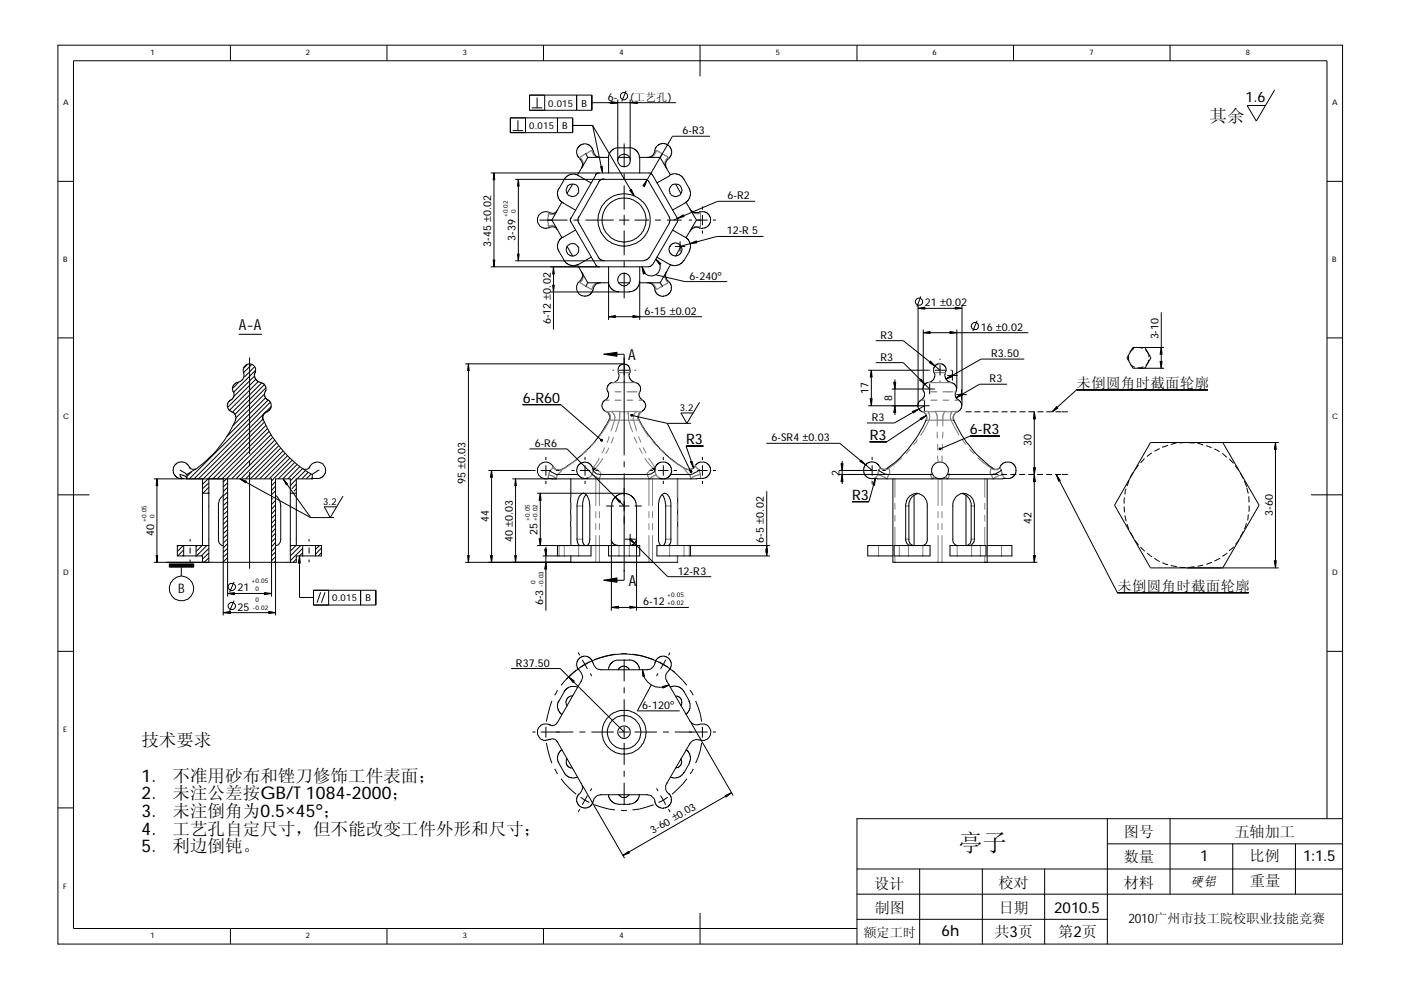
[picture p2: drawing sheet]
<svg xmlns="http://www.w3.org/2000/svg" width="297mm" height="210mm" viewBox="0 0 297 210" stroke-linecap="round" stroke-linejoin="round" font-family="sans-serif">
<g fill="none" stroke="#000" stroke-width=".21">
<path d="M12.3 9.6h272.3v190.6h-272.3zM48.9 9.6v3.3M82 9.6v3.3M115.2 9.6v3.3M132.8 19.2l-1 2.3M148.4 9.6v6.6M181.7 9.6v3.3M214.9 9.6v3.3M248.1 9.6v3.3M270.3 19.1l-3.9 6.6-2-3.3h3.9M12.3 38.5h3.3M104.1 36.7h33.8l.4 .2 5.4 9.5-.1 .7-5.3 9"/>
<path d="M104.7 36.7v19.9M108.2 25h13.2v3.1h-13.2zM108.7 27.7h2.2M109.2 38h27.8l.7 .6M109.8 25.5v2.2M109.9 38v17.3M111.4 25v3.1M112.3 20.2h13.2v3.2h-13.2zM112.8 22.9h2.2M113.9 20.7v2.2M115.5 20.2v3.2M118.2 25v3.1"/>
<path d="M121.4 39l-1.2 2M121.4 26.6h4.2M122.3 20.2v3.2M122.9 33.6l.1 .1a1.8 1.8 0 0 1 .3 2M124.2 32.5l.4 .9M124.6 33.4l-2.2 3.7M124.6 33.4h4.4M125.3 38.8l-2.8-1.7-.5-.2h-.9l-1.2 .7-1.5 2.4-.2 .7v.7l.4 1 .6 .5 2.8 1.6M125.5 21.8h17.8M125.6 26.6l2.2 10.1M125.6 26.6l8.9 14.9M126.3 37.1l-5.3 9.1-.1 .6 5.4 9.4 .8 .4"/>
<path d="M127.1 36.7h-.4l-.5 .3M127.3 33.4a1.83 1.83 0 0 1-1.7-1.8l-.5-.8-.5-.2-.9-.1-.7 .2-.5 .6-.2 .6v1l.6 .6M128.1 37.9h-.4l-.7 .5-4.5 8 .1 .8 4.3 7.4M129 36.7v-3.8l.5-.8 .4-.4 .7-.4h3.3l.8 .4 .5 .5 .4 1.3v3.2M131 21.1v13M131.1 33.4h2.3M132.3 30.4v5.1M132.3 36.8v1.2M132.3 39.3v5.2M133.6 21.1v13M135.6 33.4h4.4M137.2 33.4a1.83 1.83 0 0 0 1.7-2l1.1-.9 .9-.1 .7 .3a1.34 1.34 0 0 1 .7 1.2v1l-.7 .8a1.52 1.52 0 0 0-.2 2"/>
<path d="M137.7 38.7l4.2 7.3a.97 .97 0 0 1 0 1.1v.2l-4.2 7.3-.6 .5-.5 .1M140 33.4l2.2 3.7M140.5 32.5l-.5 .9M141.9 37.2l.8-.4h.7l1 .5 .5 .6 1.5 2.8v.7l-.4 1-.7 .6-2.7 1.5M142 37.3l-2.7 1.5M143.3 39l1.1 2M150.5 28.9h-7.9l-6 10.4M281.3 38.5h3.3M109.2 55.3h27.4M114.4 46.7h5.9M116.5 48.3a1.08 1.08 0 0 1 1.5 .2l.1 .2M116.6 45.1l-.6-.2h-.6l-.8 .3-.5 .5-.1 1.4a1.75 1.75 0 0 0 1.8 1.3l.8-.2"/>
<path d="M117.3 56.6v13.3M118.1 44.6a1.1 1.1 0 0 1-1.6 .5M119.1 42.9l-2.1 3.8 2.1 3.7M120.2 52.3l1.2 2M121.6 46.7h1.3M122 48.8l-2.8 1.5-.6 .5-.4 1v.8l.2 .7 1.4 2.3 .8 .5 .6 .2h.7l.8-.2 2.6-1.6M122.4 56.1l2.2 3.9M123.3 57.6a1.79 1.79 0 0 1-.7 2.3l-.3 .7v.7a1.62 1.62 0 0 0 1.8 1.5h.4l.6-.3 .5-.8a1.76 1.76 0 0 1 1.7-1.7M124.1 46.7h6M124.6 60l-.4 .7M124.6 60h4.4M126.9 54.5l.4 .5 .8 .3"/>
<path d="M129 59.7v.5l.4 .8 .8 .7 1 .2M129 56.6v11.2M131.1 60h2.3M131.2 46.7h2.2M132.3 45.6v2.2M132.3 48.9v5.2M132.3 55.4v1.3M132.3 57.9v5.4M134.5 46.7h3.1M135.6 59.7l-.4 1.3-.5 .5-1.3 .4h-16.7M135.6 56.6v11.2M135.6 60h4.4"/>
<path d="M138.3 56.1l-.1 .2-.6 .3h-33.5M138.9 46.7h1.2M139 55a1.91 1.91 0 0 1 0 3.3 1.91 1.91 0 0 1-2.9-1.7M139 58.3l6.2 1.4h9M140 60l.5 .7M141.4 57.6l-.2 .2a1.47 1.47 0 0 0 .2 1.5l.4 .4M141.4 46.7h3.1M141.7 59.7l.4 .3 .3 1-.3 1.1-.5 .4-1 .3h-.6l-.6-.4a1.87 1.87 0 0 1-.6-1.4 1.66 1.66 0 0 0-1.6-1M142 52.3l.2-.2a1.26 1.26 0 0 1 1.9-.3 1.41 1.41 0 0 1 .1 2 1.29 1.29 0 0 1-1.9 .1 1.32 1.32 0 0 1-.2-1.6M142.2 56.1l-2.2 3.9M142.6 48.8l2.8 1.5 .6 .5 .4 1v.8l-.3 .8-1.3 2.2-.8 .5-.6 .2-1.1-.1-3-1.7M143.1 52.3h2.2"/>
<path d="M144.2 51.2v2.2M144.4 52.3l-1.1 2M145.5 42.9l2.2 3.8M146 46.7h.7M146.3 44.3l.3 .4 .6 .4 2.2-.2 .8 .5 .4 .7v1.1l-.7 .9-1 .3-.6-.1a1.65 1.65 0 0 0-2 .7M147.7 46.7l-2.2 3.7M147.7 46.7h2.3M148.9 43.8v.7M148.9 45.6v2.2M148.9 48.9v.6M151.1 46.7h.7M160.1 42.7h-8l-9.3 4"/>
<path d="M161.9 50.1h-9.9l-7.8 2.2M12.3 71.6h3.3M50.6 70.9h4.9M51.6 79l.1 .9-.2 .5-.6 .6h-.5M51.6 79a1.37 1.37 0 0 1 .5-1.5 1.37 1.37 0 0 1 1.6-.1l.5 .7v.8l-.3 .4 .1 .8 .6 .8 .7 .2M52.5 77.2l-.9 .9M52.9 75.8v20.5M53.4 77.2l-1.8 1.8M54 77.7l-2.2 2.2M54 79.7l-4.5 4.4M54.2 78.5l-4.7 4.7M98.6 77.1h33.7"/>
<path d="M99.3 77.1v42.1M128 75.1h4.3v21.4M129 67.2h19.8M129.9 78.5h.2M131.1 79a1.72 1.72 0 0 1-.2 1.6 1.92 1.92 0 0 1-1.5 .6l-.1 .1a1.57 1.57 0 0 0-.4 1.8M131.1 78.9v-.9l.3-.5 .4-.3 1.1 .1 .6 .7 .1 .9-.3 .4 .1 .8 .6 .8 .7 .2M131.2 78.5h2.2M134.5 78.5h.3M184.1 78.5h13M184.7 78.5v7.5M185.7 72.2h5.8l7.8 6.3M185.7 76.9h5.8l5.6 5.6"/>
<path d="M194.6 64.7v21.3M194.6 65.4h9.4M195.2 62.8l-.8 2.2M195.7 69.9v12.6M195.7 70.5h22.3M198.1 79l.1 .9-.2 .5-.6 .6-.9 .2a1.24 1.24 0 0 0-.7 1.9M198.2 78.5h2.2M199.3 76v.3M199.3 77.4v2.2M200.6 78.5l-.3 .8 .1 .8 .6 .8 .7 .2M200.7 78.5l-.3-.8-.3-.4-.4-.2h-.9l-.7 .6-.1 .3v1M200.8 79.6h2.2"/>
<path d="M201.5 78.5h.3M201.9 78.5v2.2M202.9 69.9v12.6M204 64.7v21.3M207.2 68l-1 2.2M217.2 76.1h-9.2l-7.4 4.3M239.3 75.3l.1 1.3M239.6 77.1l.3 .4 .7 .3M240.5 73.8l-1 .9M241.3 73.7l1 .1M242.4 77.7l-.5 .3h-.7M242.7 73.7l1.3 2.2-1.3 2.2"/>
<path d="M242.8 74.1l.8 1.1v.5M243.5 76.3v.3l-.3 .7-.3 .1M246.2 66.2v11.9M246.8 73.7h-6.6l-1.3 2.2 1.3 2.2h6.6M281.3 71.6h3.3M38.2 99.7l1.4 .9M40.3 99.2l.4 .3 .8-.1M40.3 99.2l-.8-1-1-.3-1.1 .3-.5 .6-.2 .9v.6l.7 .9 .5 .2h1h-.4l-.2-.3-.1-.5 1.1 .3 .3 .6v-.9M40.3 99.2h.1M49.5 83.1l.1 .9a1.08 1.08 0 0 1-.8 .9 1.26 1.26 0 0 0-.3 2l1.3 .8 .2 1a24.3 24.3 0 0 1-10.4 11.9M50.5 81.1l-.4 .1a1.24 1.24 0 0 0-.7 1.9M50.5 81.1l-1.1 1.2"/>
<path d="M52.9 97.6v1.2M54.2 80.4l-5.9 6M54.7 81l-6 6M55.2 81.1l.8 .3 .2 .3 .2 .4-.1 1M55.5 81.2l-6.1 6.1M55.8 88.8l-12.9 12.9M55.9 89.1a24.4 24.4 0 0 0 10.3 11.5M56 81.5l-6.1 6.3M56 89.5l-13.1 13.2M56.1 87.5l.5-.2-.2 .1-.7 .8 .1 .9-.1-.9zM56.1 83.5l-6.7 6.8M56.2 83a1.48 1.48 0 0 0 .6 1.9l-16.7 16.6"/>
<path d="M56.3 84.3l-8.3 8.3M56.4 82.2l-6.4 6.4M56.4 90.2l-11.3 11.3M56.6 87.3h.1M56.7 90.9l-10.6 10.6M56.8 84.8l.6 .6 .1 1a1.08 1.08 0 0 1-.9 .8v.1M57.1 91.5l-10 10M57.3 85.3l-16.2 16.2M57.5 92.1l-10.2 10.1M57.6 86.1l-15.5 15.4M57.8 92.7l-8.7 8.8M58.3 93.3l-8.3 8.2"/>
<path d="M58.7 93.9l-7.5 7.5M59.1 94.5l-7 7M59.5 95l-6.4 6.5M60 95.6l-6 5.9M60.5 96.1l-5.5 5.4M61 96.6l-5 4.9M61.5 97.1l-4.4 4.4M62 97.6l-4.4 4.4M62.5 98.1l-3.5 3.4M63 98.5l-3 2.9M63.6 98.9l-2.6 2.6M64.2 99.3l-2.6 2.7"/>
<path d="M64.3 99.4l.8 .1 .4-.3a2.06 2.06 0 0 1 1.5-1.2h.6a1.97 1.97 0 0 1 1.5 1.8M64.8 99.8l-1.8 1.7M67.6 99.7l-1.4 .9M69 99.8v.5l-.7 .9-.6 .2h-.9M103.5 99.8h10M104.2 99.8v19.4M110.8 85.8h8.1l8.6 7.5M112.3 95.2h7.9l12.1 12.1M114.6 99.8h2.2M115.7 96.9v.7M115.7 98.7v2.2M116.5 99.8l1.4 .8h4.6"/>
<path d="M117.9 99.8h.7M121.2 99.8h.6M122.9 99.8h2.2M124 96.9v.7M124 98.7v2.2M125.7 99.7a1.74 1.74 0 0 0 1.6 .9h9.9a1.74 1.74 0 0 0 1.7-.9M125.7 99.3h.5l-.4 .3M125.9 99.8l-.5-1.1-.6-.6-.6-.1-1 .1-.8 .8a1.87 1.87 0 0 0 0 1.6l.5 .6 .5 .3h.9l.4-.1M126.2 99.8h.7M128.4 87.2a1.33 1.33 0 0 1 .7 1.8 26.2 26.2 0 0 1-10.3 10.7h-.7l-.5-.4a2.82 2.82 0 0 0-1.6-1.3l-.9 .1-.7 .5-.4 .6v1l.2 .6 .7 .6 .6 .1h1.5M128.9 83.1l.1 .9a1.08 1.08 0 0 1-.8 .9 1.26 1.26 0 0 0-.3 2l.5 .3M132.3 97.8v1.3"/>
<path d="M133.9 88.1l7.6 1.7M134.6 81.1l.8 .3 .2 .3 .2 .4-.1 1M135.6 83a1.48 1.48 0 0 0 .6 1.9M136.1 84.9a.93 .93 0 0 1 .7 .9l.1 .4-.2 .6-1.2 1a2.85 2.85 0 0 0 .6 2.5 27.2 27.2 0 0 0 9.2 9.1h1.4l.8-.7M137.8 99.8h.6M138.8 99.8l.3-1.1 .9-.7h1.1l1 .7 .3 1.1-.3 1.1-.4 .3-.7 .3h-.8l-.4-.1M138.9 99.3h-.5l.5 .3M139.5 99.8h2.2M140.6 96.9v.7M140.6 98.7v2.2M141.5 89.8h5M141.5 89.8l5 10.2"/>
<path d="M142.8 99.8h.7M146 99.8h.7M147.4 98.7l.9-.7h1.1l1 .7 .3 1.1M147.8 99.8h2.2M148.3 99.7l-1.8 .9h-4.3M148.3 85.3l-2.7 4.5-1.2-2.2h2.6M148.9 96.9v.7M148.9 98.7v2.2M149.1 94.6h-3.6l1.6 4.6M150.6 99.8l-.2 .9-.5 .5-.7 .2-1.5 .1h-39.1M151.1 99.8h.7M162.5 94h15.6l6.8 5.8"/>
<path d="M177.9 99.8h8.1M178.6 97.7v4.9M184.1 86h13M184.9 96.9v.7M184.9 98.7v2.2M186.3 99.7l1.2 .7 .9 .2M186.7 99.2l-.8-1-1-.3-.6 .1-.9 .7-.4 1 .1 .6 .7 .9 1 .3h27.8l1.5-.1 .6-.2 .7-.9v-.5M186.7 99.2l.4 .3 .9-.1M186.7 99.2h.1M187.1 99.8h.7M189.1 82.5h9.1M189.7 80.4v7.6"/>
<path d="M195.6 87.3a1.29 1.29 0 0 1 .7 1.8 25.7 25.7 0 0 1-8.3 10.2M195.9 83.1l.1 .9a1.08 1.08 0 0 1-.8 .9 1.26 1.26 0 0 0-.3 2l.6 .4M196 84.9v2.2M196 86l-6.3 3.7h-5.9M196.4 88.1l-8.4 5.6h-3.6M197.1 81.4v2.2M199.3 80.7v.3M201.6 81.1l.8 .3 .4 .7-.3 1.9 .4 .6 .4 .3M202.8 83.7h2.2M203.2 84.9l.6 .5 .1 1a2.39 2.39 0 0 1-1.4 1.2h-.1a1.34 1.34 0 0 0-.2 1.4v.1a26.5 26.5 0 0 0 8.5 10.4h.8l.4-.3M203.9 82.6v2.2M204.7 87.3h1.3"/>
<path d="M206.6 87.3h1.3M208.5 87.3h1.3M210.4 87.3h1.3M211.9 99.2l.3-.5 .4-.5 .5-.2h1.1l.9 .7 .4 1.1M211.9 99.2h.1M212 92.5h-6.3l-6.4 2.7M212.3 99.7l-1.1 .7-.7 .2-9.6-.1M212.3 87.3h1.3M213.5 81.5h-5.8l-5 2.8M214.2 87.3h1.3M216.2 87.3h1.2M218 87.3h1.3v31.9"/>
<path d="M220 87.3h1.2M223.8 87.3h1.2M225.1 87.3h1.3M241.4 98.6l-.8 1M242.7 97.2l-.9 .9M244.2 96l-1 .8M245.9 95.1l-1.1 .6M247.6 94.4l-1.2 .4M249.4 93.9l-1.2 .3M251 93.8l-.9 .1M252 93.8l1.2 .1M253.9 94l1.2 .3"/>
<path d="M255.7 94.5l1.2 .4M256.1 82.6h-27.8l-5.2 4.7h-1.3M257.5 95.2l1.1 .6M259.2 96.1l.9 .9M259.2 93.8l7.8 13.3-7.8 13.3M260.6 97.3l.9 .9M261.9 98.7l.7 1.1M270.4 93.8v26.6M271.1 93.8h-27.2l-7.6 13.3 7.6 13.3h27.2M12.3 104.9h6.7M32.6 101.5h25v25M33.3 101.5v17.7"/>
<path d="M37.8 115.7l-.2 .2M38.9 115.7l-1.3 1.2M38.9 117.9h2.7M38.9 115.7h2.7M38.9 115.7h-1.3v2.2h1.3M38.9 116.6l-1.2 1.3M38.9 117.6l-.2 .3M38.9 115.7v2.2M40.3 114.3v.5M40.3 116.1v1.3M40.3 118.6v.6M40.6 100l-1 1"/>
<path d="M41.6 115.7h2.7M41.6 117.9h1.3v1.3M41.6 115.7v2.2M41.8 115.7l-.2 .2M42.8 115.7l-1.2 1.2M42.9 104.6h1.4M42.9 101.5v14.2M43.9 115.7l-2.2 2.2M44.3 116.3l-1.6 1.6M44.3 117.3l-1.4 1.2M44.3 118.3l-1 .9M44.3 102.4l-1.4 1.2"/>
<path d="M44.3 103.3l-1.3 1.3M44.3 104.3l-.3 .3M44.3 101.5v17.7M47.3 105l-.6 .8-.4 1v7.9l.6 .9 .4 .1M47.3 101.5v29M48.3 107.3l-1 .9M48.3 110.3l-1 .9M48.3 111.3l-1 .9M48.3 102.4l-1 .8M48.3 103.3l-1 .9M48.3 104.3l-1 .9M48.3 105.3l-1 .9"/>
<path d="M48.3 106.4l-1 .8M48.3 108.3l-1 .8M48.3 109.3l-1 .9M48.3 112.3l-1 .8M48.3 113.3l-1 .8M48.3 114.2l-1 1M48.3 115.2l-1 1M48.3 116.3l-1 .8M48.3 117.3l-1 .8M48.3 118.2l-1 .9M48.3 101.5v25M50.9 101.5l15 8.2"/>
<path d="M52.9 100.1v20.5M57.8 105.7l-.2 .2M58.4 105l.7 .8 .4 1.1v7.7l-.2 .6a.82 .82 0 0 1-.9 .5M58.4 102.1l-.8 .9M58.4 103.1l-.8 .9M58.4 104.1l-.7 .7M58.4 106.1l-.8 .8M58.4 107l-.8 1M58.4 108l-.8 1M58.4 109.1l-.8 .8M58.4 110.1l-.8 .8M58.4 111l-.8 .9"/>
<path d="M58.4 112l-.8 1M58.4 113l-.8 .9M58.4 114.1l-.8 .8M58.4 115l-.8 .9M58.4 116l-.8 .9M58.4 117l-.8 .9M58.4 118l-.8 .9M58.4 119l-.2 .2M58.4 105.1l-.1 .2M60 101.5l5.9 8.2M61.6 115.7h2.6M61.6 119.2v-17.7h-3.2v29"/>
<path d="M61.6 104.6h1.2M61.7 115.7l-.1 .2M62.7 115.7l-1.1 1.2M62.8 118.5l-.7 .7M62.8 101.6l-1.2 1.4M62.8 102.6l-.9 1M62.8 103.6l-.5 .6M63.8 115.7l-2.2 2.2M64.2 117.9h2.7M64.2 115.7h2.7M64.2 117.9h-1.4v1.3h-30.2M64.2 116.3l-2.6 2.6"/>
<path d="M64.2 117.2l-.7 .7v8.8h3M64.2 115.7v2.2M65.4 100.1l-1.4 1.4M65.5 114.3v.5M65.5 116.1v1.3M65.5 118.6v.6M65.9 109.7h5M66 100.5l-1.1 1M66.2 101.5h-3.4v14.2M66.2 101.3l-.2 .2M66.2 100.6v.9M66.9 115.7h1.3v2.2h-1.3"/>
<path d="M66.9 115.7v2.2M67 101.4l-.8 .1M67.7 115.7l-.8 .8M68.2 116.2l-1.3 1.3M68.2 117.2l-.7 .7M72.7 105.2l-2.7 4.5-1.3-2.2h2.7M109.3 101.5v17.7M113.9 115.7h21.7v2.2h-6.6v-2.2M113.9 104.6h18.4M114.6 104.6v11.1M115.7 102v.6M115.7 115.9v13.6"/>
<path d="M118.2 115.7v2.2M121 101.5v14.2M121 117.9v1.3M123 115.7l-.4-.3-.3-.7v-7.4a3.4 3.4 0 0 1 1.1-2.6 1.41 1.41 0 0 1 1.5 1.3l.2 1.1v7.4l-.2 .7-.5 .5M124 102v.6M124.3 104.9l-.5 .7-.3 .9v8.4l.4 .7 .3 .1M124.5 101.4l.1 .1M125.3 115.7v2.2h-10.2M128.5 107.3h1.6M129.6 114.3v.4l.5 .7 .9 .3M129.6 107.3v22.2M129.7 107.3v-.7l.4-.9 .6-.6 1-.4h1.2l1 .4 .6 .6 .4 .9 .1 22.9"/>
<path d="M131.2 107.3h2.2M132.3 100.3v22.7h-4.3M132.5 114.3h2.3M133.6 113.2v2.3M133.6 114.3l8 8h9.2M134.5 107.3h1.6M135 114.3l-.3 .8-.3 .3-.8 .3M140.1 101.4l-.1 .1M140.3 115.7l-.4-.3-.3-.7 .1-8.2a1.9 1.9 0 0 1 1.3-1.9 2.22 2.22 0 0 1 1.2 1.9v8.4l-.3 .7-.3 .1M140.4 104.9l.5 .8 .2 1.2v7.8l-.2 .7-.4 .3M140.6 102v.6M143.7 101.5v14.2"/>
<path d="M143.7 117.9v1.3h-45.1M146.4 115.7v2.2M148.9 102v.6M162.6 104.2v13.7M163.2 115.7h-23.9v2.2h23.9M184.9 102v.6M185.6 101.4l-1.4 5h-3.5M189.3 115.7h-5.3v2.2h5.3M189.3 101.5v17.7h30.7M189.6 115.7h7.6v2.2h-7.6zM193.2 115.7l-.5-.1-.3-.3-.4-.6v-7.4a2.3 2.3 0 0 1 3.2-2.5l.8 .6 .6 1.3v7.6a1.15 1.15 0 0 1-.7 1.3l-.4 .1M194.6 104.7a2.42 2.42 0 0 0-1.9 2v7.6a1.15 1.15 0 0 0 .7 1.3l.4 .1v-10.7"/>
<path d="M197.7 100.5l-19.8 .1M201.4 115.7h7.6v2.2h-7.6zM203.1 115.7l-.6-.2a1.16 1.16 0 0 1-.5-1.2v-7.6a2.25 2.25 0 0 1 1.7-2 2.25 2.25 0 0 1 2.5 1l.4 1.2v7.8l-.7 .9-.5 .1M204 104.7a2.42 2.42 0 0 1 1.9 2v8l-.3 .6-.8 .4v-10.7M209.3 115.7h5.2v2.2h-5.2M209.3 101.5v17.7M210.4 100.6h1.3M212.3 100.6h1.2M214.2 100.6h1.3M216.1 100.6h1.2M218 100.6h1.3M219.9 100.6h1.2"/>
<path d="M221.8 100.6h1.3M223.7 100.6h1.3M223.9 100.6l13 25.1h27.9M225.1 100.6h1.3M238.3 107.4l.1 1.2M238.4 105.5l-.1 1.3M238.5 109.3l.3 1.2M238.8 103.6l-.3 1.2M238.9 111.1l.5 1.2M239.4 101.8l-.5 1.3M239.7 112.9l.6 1.1M240.3 100.2l-.7 1.1"/>
<path d="M240.6 114.6l.8 1M241.8 116l.9 .9M243.2 117.3l1.1 .7M244.8 118.4l1.1 .7M246.5 119.3l1.1 .4M248.2 119.9l1.3 .3M255.1 119.8l-1.2 .3M257 119.2l-1.2 .4M258.7 118.3l-1.2 .7M260.2 117.2l-1 .8M261.5 115.9l-.9 .9M262.6 114.4l-.6 1"/>
<path d="M263 100.3l.6 1.1M263.6 112.7l-.6 1.1M263.8 102l.5 1.2M264.2 110.9l-.1 .9-.3 .3M264.3 103.4l.4 1.3M264.7 109.1l-.2 1.2M264.8 105.3v1.2M264.8 107.2v1.3M278 104.9h6.6M12.3 138.1h3.3M38.4 120.2v1.9M47.3 129.9h11.1"/>
<path d="M48.3 125.8h9.3M49.6 127.4l-.9 2.2M49.6 123.4l-.9 2.2M66.5 125.2h13.2v3.1h-13.2zM68 125.6l-.8 2.2M68.9 125.6l-.7 2.2M69.7 125.2v3.1M76.5 125.2v3.1M122.6 138.4l.3 .6M123.4 139.9l.6 1M129.6 128.8h16.4M130.4 138.7l-4.4 1.2"/>
<path d="M131.7 138.6h1.2M132.3 139.8v4.7M133.4 139.9l.6 .1 .7 .3 .7 .8 .2 .9M133.4 140l-3 .1-1 .7-.4 .8v.4M134.1 138.7l1.5 .3 3 .9M141.1 139.9l-.5 1M142.1 138.4l-.4 .6M250.1 120.2l1.3 .1M253.2 120.2l-1.1 .1M281.3 138.1h3.3M108.4 141.7h10.4l13.5 13.5M112.9 155.2h.6"/>
<path d="M114.6 155.2h7M115.7 154.1v2.3M115.8 157.5l1.2 4.3M116.5 156.8a1.29 1.29 0 0 1 1.7 .5l5 8.7a1.8 1.8 0 0 1-.6 2.5l-.3 .7v.7l.1 .3a1.3 1.3 0 0 0 1 .9l.6 .2M116.6 156.8h.1M116.7 153.7l-.5-.2h-1l-.6 .3-.6 1v.9l.2 .4a1.33 1.33 0 0 0 1 .9l1-.1 .3-.2M117 148.6l-1.2 4.4M118.2 146.3l-.6 1.1M119.1 159l-.4 .3-.5 1.1v.7l.3 .7M121.4 147.5l-.5 .1-.3 .2a1.21 1.21 0 0 0-.4 1.8M122.2 142.1l-2.4 2.2-.8 1M122.4 145.7l-.3-.1h-1.1l-.8 .3-.5 .5-1.5 2.9 .2 1.3 .6 .9"/>
<path d="M122.9 142.1l-.6-.6v-.9l.2-.7 .5-.5 .7-.3h.6l.7 .3 .5 .5a2.54 2.54 0 0 0 1.8 2.1h9.9a1.83 1.83 0 0 0 1.7-1.8h.1a1.3 1.3 0 0 1 1-.9l.2-.2h.8l.2 .2a1.75 1.75 0 0 1 1 1.2l.1 .7-.5 .9a1.81 1.81 0 0 0-.4 2.3l4.8 8.4a1.7 1.7 0 0 0 2.3 .7h.9a1.78 1.78 0 0 1 1.3 2.1 1.78 1.78 0 0 1-2 1.4 1.88 1.88 0 0 0-2.5 .7l-4.8 8.4a1.6 1.6 0 0 0 .4 2.2M122.9 142.2l.1 .1a1.73 1.73 0 0 1 .2 2.2l-5 8.7a1.16 1.16 0 0 1-1.7 .5M122.9 155.2h1.2M124 140.9l-.9 .6M124 140.9l.5 .9M125 140.3l-1 .6M125.1 142.8l.4 .6M125.4 155.2h4.7M131.2 155.2h2.2M132.3 141.3l.6 .1 .5 .5M132.3 141.2l-.7 .2-.4 .3-.1 .3M132.3 145.7v1.3"/>
<path d="M132.3 148.3v4.7M132.3 154.1v2.3M132.3 157.5v4.7M134.5 155.2h4.8M136.2 142a3.8 3.8 0 0 0 5.7 3.2M138.1 145.2l-3 5.5h9M139.5 142.8l-.3 .6M139.6 140.3l1 .6M140.5 155.2h1.3M140.6 140.9l1 .6M140.6 140.9l-.6 .9M142.1 145.6l1.3-.1 1 .4 .5 .6 1.2 2.1"/>
<path d="M142.5 142.1l3.1 3.2M143 142.5a16.6 16.6 0 0 0-22.9 1.4M143.1 155.2h6.9M143.3 147.6l.7 .2a1.4 1.4 0 0 1 .6 1.1l-.2 .7M145.5 158.9l.7 .9 .2 1.3-.3 .8-1.1 1.9M146 148.6l.3 .5v1.1l-.3 .6-.5 .7M146.3 146.3l.7 1.1M146.5 153.2l8.9 15.5M147.5 148.6l1 2.9 .3 1.5M148.8 157.5l-.3 1.5-1 2.8M148.8 154.1v2.3M151.1 155.2h.7"/>
<path d="M12.3 171.3h3.3M117.6 163l.6 1.1M118.5 161.9l1.1 2 .5 .6 1.1 .4 1.2-.1M119 165.1l.8 1.1 2.4 2.2M120.2 160.9l-.1 .2v.9l.1 .3 .5 .4 .7 .2M122.9 171.5l-.3 .6M123.1 169l.9 .6M123.4 166.5l9 15.5M124 169.6l1 .5M124 169.6l-.6 1M124.5 168.7l-.5 .9M125.5 167.1l-.4 .6"/>
<path d="M126 170.6l3.1 .9 1.3 .2M131.1 168.4l.8 .7h.8l.7-.6M131.7 171.8h1.2M132.3 163.4v1.3M132.3 166v4.7M135.6 168.4l-.1 .7-.6 .8-.7 .5-.8 .1h-2.3l-1-.2-.9-1-.2-.8M138.6 170.6l-3 .9-1.5 .2M139.2 167.1l.3 .6M140 168.7l.6 .9M140.6 169.6l-1 .5M140.6 169.6l.5 1M141.6 169l-1 .6"/>
<path d="M141.7 171.5l.4 .6M141.8 168.2l.5 .8 .1 .6-.3 1-.5 .4-.5 .3-.8 .1-.9-.4-.5-.6a1.76 1.76 0 0 0-1.7-1.9h-9.9a1.83 1.83 0 0 0-1.7 1.8l-.5 .7-1.1 .4M144.4 160.9l.1 .4-.1 .8-.5 .6-.6 .1M144.9 163.8l-.3 .6-.8 .5h-1.1l-.5-.1M145.6 165.1l-.8 1.1-2.3 2.2M147 163l-.7 1.1M155.1 168.1l-23 13.3M234.8 173.6v26.6M234.8 178.9h49.8M248.1 173.6v16M261.4 178.9v10.7M274.7 178.9v10.7"/>
<path d="M281.3 173.6v-160.7h-265.7v184h166.1M284.6 173.6h-102.9v26.6M48.9 196.9v3.3M82 196.9v3.3M115.2 196.9v3.3M148.4 193.6v6.6M181.7 194.9h53.1M181.7 184.2h102.9M181.7 189.6h102.9M195 184.2v16M208.3 184.2v16M221.5 184.2v16"/>
<circle cx="132.3" cy="20.4" r=".79"/>
<circle cx="132.4" cy="34" r="1.33"/>
<circle cx="121.4" cy="40.3" r="1.34"/>
<circle cx="121.4" cy="53" r="1.33"/>
<circle cx="132.3" cy="46.6" r="5.5"/>
<circle cx="132.3" cy="59.3" r="1.35"/>
<circle cx="132.3" cy="46.6" r="4.7"/>
<circle cx="143.3" cy="40.4" r="1.34"/>
<circle cx="194.8" cy="64" r=".76"/>
<circle cx="206.7" cy="69.1" r=".76"/>
<circle cx="199.3" cy="99.7" r="1.78"/>
<circle cx="38.5" cy="124.7" r="2.62"/>
<circle cx="49.2" cy="128.5" r=".79"/>
<circle cx="49.2" cy="124.4" r=".79"/>
<circle cx="132.3" cy="155.2" r="3.5"/>
<circle cx="132.3" cy="155.2" r="4.6"/>
<circle cx="132.3" cy="155.2" r="1.34"/>
</g>
<g fill="none" stroke="#808080" stroke-width=".21">
<path d="M122.9 33.4l.5 .4 .2 .6v.8l-.2 .2M122.9 33.4v.2M125.5 31.9l.1 .2a1.69 1.69 0 0 0 1.4 1.3M125.7 31.9l-.6 .1-2.2 1.4M138.9 31.9h.4l1.2 .6 1.1 .9M139.1 31.9a1.59 1.59 0 0 1-1.4 1.5M141.6 33.4l-.3 .3a1.86 1.86 0 0 0-.2 1.6v.1M141.6 33.4l.2 .2M116.3 47.9l.2 .4M116.3 45.3l-.1 .9 .1 1.7M116.3 47.9a1.19 1.19 0 0 1 1.6 .4M116.5 45.1l-.2 .2"/>
<path d="M117.9 45a1.11 1.11 0 0 1-1.3 .4l-.3-.1M122.9 59.7v.2M122.9 59.9l2.6 1.5M123.4 57.9l.2 .2v.8l-.2 .5-.5 .5M127 60l-.8 .1-.5 .5-.2 .8M137.7 60a1.43 1.43 0 0 1 1.4 1.4M141.1 57.9a1.34 1.34 0 0 0 .1 1.6l.4 .4M141.8 59.7l-.2 .3-2.5 1.4M146.5 44.6a1.66 1.66 0 0 0 2 .5M148.3 45l.2 .1M148.5 48.1l-.2 .3M148.5 45.1v3"/>
<path d="M148.5 48.1l-1.2-.1-.4 .2-.4 .5M125.5 61.4h.2M131.1 79h2.4M138.9 61.4h.2M198.1 79h2.4M117.3 99v.2l-.8 .6-.2 1M117.3 99.1l.9 .7 .9-.2M119.1 99.6l-.1 .2-.8 .8M119.1 99.5v.1M122.5 97.1l-.3 .5-3.1 2M124.5 95.4l-1 .9M125.7 99.5v.7l-.2 .4"/>
<path d="M126.2 93.6v.1l-.9 .8M127 97.1l-1.3 2.1M127.8 97.2l-1.6 2.1 1 .7 .3 .6M128.1 94.9l-.3 1-.2 .1M128.4 84.9h.7M128.4 87.2h.3M128.7 87.2l.6 .7a1.81 1.81 0 0 1-.4 1.9l-1.9 2.8M128.7 87.2h.8M128.9 83.1h.2M129 95l-.6 1.1M129.1 89.1h6.5M129.1 92.6l-.4 1.1"/>
<path d="M129.5 87.2l.6 .5 .2 .5a5.8 5.8 0 0 1-.8 3.2M129.5 87.2h1.9M129.9 81.1h4.8M130 92.7l-.5 1.2M130.4 84.9h1.3M130.4 83.1h1.3M131.4 87.2l-.1 1.9-.8 2.4M131.4 87.2h1.8M132.9 84.9h1.3M132.9 83.1h2.1M133.2 87.2v.7a7.3 7.3 0 0 0 .9 3.6M133.2 87.2h1.8"/>
<path d="M134.5 92.7l.5 1.2M135 87.2l-.5 .4-.1 .6a6.5 6.5 0 0 0 .6 3.2M135 87.2h1M135.4 92.6l.5 1.1M135.5 84.9h.7M135.5 83.1h.2M135.6 95l.5 1.1M136 87.2a1.31 1.31 0 0 0-.7 1.6l2.1 3.7M136 87.2h.1M136.4 94.9l.5 1.1M136.7 97.2l1.7 2.1-.8 .6-.4 .7M137.5 97.2l1.4 2"/>
<path d="M138.3 93.4l.7 .9M138.9 99.5l.2 1.1M140 95.3l.9 .9M141.8 97l3.3 2.3M145 99.2l.1 .1M145.1 99.3l.7 1 .4 .3M147.5 98.7l.1 .4 .7 .6 .2 .9M147.5 98.8a1.78 1.78 0 0 1-2.1 .7l-.3-.2M186.5 99l-.3 1.4-.2 .2M188 99.3l.3-.1a1.01 1.01 0 0 1 .3 1.3l-.1 .1M191.2 97a9.5 9.5 0 0 1-3.3 2.6h-.6l-.6-.4M193 95.3l-.9 .9"/>
<path d="M194.5 93.2l-.8 1M195.3 84.9h.8M195.6 87.2a1.27 1.27 0 0 1 .7 1.9h5.9l-.1-.3a1.6 1.6 0 0 1 .8-1.6M195.6 87.2h1.1M195.6 87.2v.1M195.9 83.1h.2M196.7 87.2h1.5M196.7 87.2l.4 1-.1 .9-1.3 2.4-.5 .7M196.8 81.1h4.9M197.4 84.9h1.2M197.4 83.1h1.2M198.2 87.2h2.2"/>
<path d="M198.2 87.2l.3 .4 .2 .6v2.2M198.7 91.6v1.3M198.8 96.7l.1 1.4M198.8 94.2v1.2M199.7 96.7v1.4M199.8 94.2v1.2M199.9 84.9h1.3M199.9 83.1h2.1M199.9 91.6l-.1 1.3M200.4 87.2h1.5M200.4 87.2l-.5 1v2.2M201.9 87.2h1"/>
<path d="M201.9 87.2l-.4 .8 .1 1.1 1.7 3.1M202.4 84.9h.9M202.4 83.1h.3M202.9 87.2l.1 .1M204 93.2l.8 1M205.6 95.3l.9 .9M207.3 97l1.2 1.1 2 1.4 .8 .1 .6-.4M210.6 99.3l-.2-.1a.96 .96 0 0 0-.3 1.4M212.1 99l-.1 .2 .3 .5 .2 .9M116.3 100.8l-.1 .6M118.1 100.6l-.2 .9-.7-.6-.9-.1M118.5 115.7v2.2"/>
<path d="M119.6 115.7v2.2M121.1 101.5v3.9M121.1 106.7v1.3M121.1 109.2v1.3M121.1 111.8v3.9M121.1 117.9v1.3M122.3 107.3h1.2M122.3 114.3h1.2M122.7 115.7v2.2M123.4 101.4h.1M125.5 100.6l-.7 .8M125.5 100.6l1.5 .9 .3-.9"/>
<path d="M126.3 101.5v5.7M126.3 108.5v1.2M126.3 111v1.3M126.3 113.6v5.6M127.1 101.5v5.7M127.1 108.5v1.2M127.1 111v1.3M127.1 113.6v5.6M131.2 115.7v2.2M133.4 115.7v2.2M137.2 100.6l.5 .9 1.4-.9M137.6 101.5v5.7"/>
<path d="M137.6 108.5v1.2M137.6 111v1.3M137.6 113.6v5.6M138.3 101.5v5.7M138.3 108.5v1.2M138.3 111v1.3M138.3 113.6v5.6M139.1 100.6l.7 .8M141.1 101.4h.1M141.1 107.3h1.1M141.1 114.3h1.1M142 115.7v2.2"/>
<path d="M143.6 101.5v3.9M143.6 106.7v1.3M143.6 109.2v1.3M143.6 111.8v3.9M143.6 117.9v1.3M145 115.7v2.2M146.1 115.7v2.2M146.3 100.6l.2 .9 .4-.4 1.6-.5M148.5 100.6l.1 .8M186 100.6l1.5 .5 .5 .4 .4-.9M186 100.6l-.2 .5-.5 .3M186.3 115.7v2.2"/>
<path d="M189.7 101.5v3.9M189.7 106.7v1.3M189.7 109.2v1.3M189.7 111.8v3.9M189.7 117.9v1.3M190.7 115.7v2.2M192 107.3h.7M192 114.3h.7M192.6 115.7v2.2M195.7 115.7v2.2M197.2 100.6h.1M197.3 100.6l.3 .9 .5-.5"/>
<path d="M197.6 100.3l-.3 .3M198.9 101.5v5.7M198.9 108.5v1.2M198.9 111v1.3M198.9 113.6v5.6M199.7 101.5v5.7M199.7 108.5v1.2M199.7 111v1.3M199.7 113.6v5.6M201 100.3l.4 .3M201.3 100.6l-.4 .9-.4-.5M202.9 115.7v2.2"/>
<path d="M205.9 107.3h.7M205.9 114.3h.7M206 115.7v2.2M207.9 115.7v2.2M208.8 101.5v3.9M208.8 106.7v1.3M208.8 109.2v1.3M208.8 111.8v3.9M208.8 117.9v1.3M210.2 100.6l.4 .9 .6-.4 1.3-.5M212.3 115.7v2.2M212.5 100.6l.3 .5 .4 .3"/>
</g>
<g fill="#000" stroke="#000" stroke-width=".21">
<path d="M104.7 36.7l.2 1.4h-.3z" fill-rule="evenodd"/>
<path d="M109.9 38l.2 1.5h-.4z" fill-rule="evenodd"/>
<path d="M127.3 35.3l.4-.1 .1 1.5z" fill-rule="evenodd"/>
<path d="M129.5 21.6l1.5 .2-1.5 .1z" fill-rule="evenodd"/>
<path d="M129.5 21.6l1.5 .2-1.5 .1z" fill-rule="evenodd"/>
<path d="M133.6 21.8l1.5-.2v.3z" fill-rule="evenodd"/>
<path d="M137.2 38.2l-.5 1.4-.4-.2z" fill-rule="evenodd"/>
<path d="M104.6 55.1h.3l-.2 1.5z" fill-rule="evenodd"/>
<path d="M109.7 53.9h.4l-.2 1.4z" fill-rule="evenodd"/>
<path d="M117.3 56.6l.2 1.5h-.3z" fill-rule="evenodd"/>
<path d="M133.5 40.4l.4-.3 .6 1.4z" fill-rule="evenodd"/>
<path d="M136.1 56.6l.7 1.3-.4 .2z" fill-rule="evenodd"/>
<path d="M139 55l1.1 .9-.2 .2z" fill-rule="evenodd"/>
<path d="M143.6 46.3l1.3-.7 .1 .3z" fill-rule="evenodd"/>
<path d="M146.3 51.7l1.4-.6v.4z" fill-rule="evenodd"/>
<path d="M99.3 77.1l.2 1.5h-.4z" fill-rule="evenodd"/>
<path d="M117.2 60.5h.3l-.2 1.4z" fill-rule="evenodd"/>
<path d="M128 75.1l2.8-.4v.8z" fill-rule="evenodd"/>
<path d="M129 67.2l1.5-.3v.4z" fill-rule="evenodd"/>
<path d="M134.2 66.9l1.4 .3-1.4 .1z" fill-rule="evenodd"/>
<path d="M184.7 78.5l.2 1.4h-.4z" fill-rule="evenodd"/>
<path d="M194.6 65.4l1.5-.3v.4z" fill-rule="evenodd"/>
<path d="M195.7 70.5l1.5-.2v.4z" fill-rule="evenodd"/>
<path d="M197.3 76.6l1 1.1-1.3-.8z" fill-rule="evenodd"/>
<path d="M201.4 70.3l1.5 .2-1.5 .2z" fill-rule="evenodd"/>
<path d="M202.5 65.1l1.5 .3-1.5 .1z" fill-rule="evenodd"/>
<path d="M246 76.6h.4l-.2 1.5z" fill-rule="evenodd"/>
<path d="M246.2 73.7l.2 1.4h-.4z" fill-rule="evenodd"/>
<path d="M104.2 99.8l.2 1.4h-.4z" fill-rule="evenodd"/>
<path d="M127.3 93.2l.4-.1 .1 .2-.1 .2-.2-.2 .2 .2-.2 .1z" fill-rule="evenodd"/>
<path d="M133.8 87.9l.4 .1-.3 .2-.1-.2 .1 .1z" fill-rule="evenodd"/>
<path d="M146.4 97.9l.3-.1 .4 1.4z" fill-rule="evenodd"/>
<path d="M178.3 98.3h.4l-.1 1.5z" fill-rule="evenodd"/>
<path d="M182.3 97.8l.2-.2 1.1 1z" fill-rule="evenodd"/>
<path d="M184.5 84.5h.4l-.2 1.5z" fill-rule="evenodd"/>
<path d="M189.5 81h.4l-.2 1.5z" fill-rule="evenodd"/>
<path d="M189.7 86l.2 1.5h-.4z" fill-rule="evenodd"/>
<path d="M193.5 87.2l1.3-.5-1.2 .9z" fill-rule="evenodd"/>
<path d="M195 80.6l.2-.2 1 1.1z" fill-rule="evenodd"/>
<path d="M195.1 88.7l1.3-.6-1.1 .9z" fill-rule="evenodd"/>
<path d="M199.1 95h.4v.3h-.4l.2-.1-.2 .1z" fill-rule="evenodd"/>
<path d="M200.6 80.4l1.2-.9 .1 .4z" fill-rule="evenodd"/>
<path d="M202.7 84.3l1.2-.9 .2 .3z" fill-rule="evenodd"/>
<path d="M219.3 87.3l.2 1.5h-.4z" fill-rule="evenodd"/>
<path d="M224 86.2l.3 .3-1.2 .8z" fill-rule="evenodd"/>
<path d="M270.4 93.8l.2 1.5h-.4z" fill-rule="evenodd"/>
<path d="M33.3 101.5l.1 1.5h-.3z" fill-rule="evenodd"/>
<path d="M33.1 117.8h.3l-.1 1.4z" fill-rule="evenodd"/>
<path d="M50.9 101.5l1.3 .5-.1 .4z" fill-rule="evenodd"/>
<path d="M60 101.5l1 1.1-.3 .2z" fill-rule="evenodd"/>
<path d="M63.5 117.9l.2 1.5h-.5z" fill-rule="evenodd"/>
<path d="M99.1 117.8h.4l-.2 1.4z" fill-rule="evenodd"/>
<path d="M104 117.8h.4l-.2 1.4z" fill-rule="evenodd"/>
<path d="M109.3 101.5l.2 1.5h-.4z" fill-rule="evenodd"/>
<path d="M109.1 117.8h.4l-.2 1.4z" fill-rule="evenodd"/>
<path d="M114.6 104.6l.1 1.5h-.4z" fill-rule="evenodd"/>
<path d="M114.3 114.2h.4l-.1 1.5z" fill-rule="evenodd"/>
<path d="M115.5 116.4h.4l-.2 1.5z" fill-rule="evenodd"/>
<path d="M115.7 119.2l.2 1.5h-.4z" fill-rule="evenodd"/>
<path d="M130.5 105.4l1.1 .9-.3 .2z" fill-rule="evenodd"/>
<path d="M133.4 114.4l.3-.3 .9 1.2z" fill-rule="evenodd"/>
<path d="M146.4 99.8h.2l.1 .3-.1 .1-.1-.2 .1 .2h-.2z" fill-rule="evenodd"/>
<path d="M162.4 116.4h.3l-.1 1.5z" fill-rule="evenodd"/>
<path d="M162.6 115.7l.1 1.4h-.3z" fill-rule="evenodd"/>
<path d="M178.6 100.6l.1 1.5h-.4z" fill-rule="evenodd"/>
<path d="M185.6 101.4l-.2 1.5-.3-.1z" fill-rule="evenodd"/>
<path d="M219.1 99.2h.4l-.2 1.4z" fill-rule="evenodd"/>
<path d="M219.3 100.6l.2 1.5h-.4z" fill-rule="evenodd"/>
<path d="M219.1 117.8h.4l-.2 1.4z" fill-rule="evenodd"/>
<path d="M223.9 100.6l.9 1.3-.3 .1z" fill-rule="evenodd"/>
<path d="M35.9 119.6h5.2v.6h-5.2z" fill-rule="evenodd"/>
<path d="M47.3 129.9l1.6-.3v.5z" fill-rule="evenodd"/>
<path d="M48.3 125.8l1.4-.1v.4z" fill-rule="evenodd"/>
<path d="M56 125.7l1.6 .1-1.6 .3z" fill-rule="evenodd"/>
<path d="M57 129.6l1.4 .3-1.4 .2z" fill-rule="evenodd"/>
<path d="M128 123l2.8-.5v1z" fill-rule="evenodd"/>
<path d="M129.6 128.8l1.5-.3v.5z" fill-rule="evenodd"/>
<path d="M133.5 128.5l1.5 .3-1.5 .2z" fill-rule="evenodd"/>
<path d="M270.2 118.9h.4l-.2 1.5z" fill-rule="evenodd"/>
<path d="M120.6 143.5l1.2 .9-.3 .3z" fill-rule="evenodd"/>
<path d="M136.2 142l.5 1.4h-.4z" fill-rule="evenodd"/>
<path d="M140.5 145.6l1.4-.4-1.4 .7z" fill-rule="evenodd"/>
<path d="M153.8 168.7l1.3-.6-1.2 .9z" fill-rule="evenodd"/>
<path d="M132.1 181.4l1.2-.9 .1 .4z" fill-rule="evenodd"/>
</g>
<text font-size="5.1" x="203.3" y="180.4">亭子</text>
<g font-size="3.7">
<text x="256.5" y="25.8">其余</text>
<text x="30" y="158.2">技术要求</text>
<text x="30" y="165.7">1.</text>
<text x="36.6" y="165.7">不准用砂布和锉刀修饰工件表面；</text>
<text x="30" y="169.4">2.</text>
<text x="30" y="173.2">3.</text>
<text x="36.6" y="169.4">未注公差按GB/T 1084-2000；</text>
<text x="36.6" y="173.2">未注倒角为0.5×45°；</text>
<text x="30" y="177">4.</text>
<text x="36.6" y="177">工艺孔自定尺寸，但不能改变工件外形和尺寸；</text>
<text x="30" y="180.7">5.</text>
<text x="36.6" y="180.7">利边倒钝。</text>
</g>
<g font-size="3.2">
<text x="50.6" y="69.9">A-A</text>
<text x="133.2" y="76.3">A</text>
<text x="133.3" y="124.2">A</text>
<text x="238.3" y="177.5">图号</text>
<text x="261.7" y="177.5">五轴加工</text>
<text x="238.3" y="182.8">数量</text>
<text x="254.4" y="182.6">1</text>
<text x="264.9" y="182.6">比例</text>
<text x="276.3" y="182.6">1:1.5</text>
<text x="185.3" y="188.4">设计</text>
<text x="211.7" y="188.2">校对</text>
<text x="238.3" y="188.2">材料</text>
<text x="265" y="187.9">重量</text>
<text x="185.4" y="193.6">制图</text>
<text x="211.8" y="193.6">日期</text>
<text x="223.5" y="193.6">2010.5</text>
<text x="199.6" y="198.6">6h</text>
<text x="210.8" y="198.6">共3页</text>
<text x="224.4" y="198.7">第2页</text>
</g>
<g font-size="3">
<text x="264.1" y="21.7">1.6</text>
<text x="228.3" y="82.2">未倒圆角时截面轮廓</text>
<text x="110.8" y="85.4">6-R60</text>
<text x="145.5" y="94.2">R3</text>
<text x="184.4" y="93.2">R3</text>
<text x="205.7" y="92">6-R3</text>
<text x="180.7" y="105.9">R3</text>
<text x="236.9" y="125.2">未倒圆角时截面轮廓</text>
</g>
<g font-size="2.8">
<text x="37.8" y="125.7">B</text>
<text x="252.4" y="187.8">硬铝</text>
<text x="239.3" y="195.6">2010广州市技工院校职业技能竞赛</text>
<text x="183" y="198.6">额定工时</text>
</g>
<g font-size="2.3">
<text x="128.9" y="21.4">6-</text>
<text x="133.6" y="21.4">(工艺孔)</text>
<text x="144.7" y="28.5">6-R3</text>
<text x="154.3" y="42.3">6-R2</text>
<text x="104.1" y="52.3" transform="rotate(-90 104.1 52.3)">3-45 ±0.02</text>
<text x="109.3" y="51.1" transform="rotate(-90 109.3 51.1)">3-39</text>
<text x="154.1" y="49.7">12-R 5</text>
<text x="146.2" y="59.3">6-240°</text>
<text x="196.1" y="65">21 ±0.02</text>
<text x="116.8" y="68.8" transform="rotate(-90 116.8 68.8)">6-12 ±0.02</text>
<text x="136.7" y="66.7">6-15 ±0.02</text>
<text x="186.7" y="71.8">R3</text>
<text x="207.9" y="70.1">16 ±0.02</text>
<text x="245.6" y="72" transform="rotate(-90 245.6 72)">3-10</text>
<text x="186.7" y="76.5">R3</text>
<text x="210.1" y="75.7">R3.50</text>
<text x="184.1" y="83.5" transform="rotate(-90 184.1 83.5)">17</text>
<text x="209.8" y="81">R3</text>
<text x="184.8" y="89.3">R3</text>
<text x="189.1" y="85" transform="rotate(-90 189.1 85)">8</text>
<text x="113.4" y="94.8">6-R6</text>
<text x="163.6" y="93.6">6-SR4 ±0.03</text>
<text x="218.7" y="94.5" transform="rotate(-90 218.7 94.5)">30</text>
<text x="178" y="100.9" transform="rotate(-90 178 100.9)">2</text>
<text x="98.7" y="102.7" transform="rotate(-90 98.7 102.7)">95 ±0.03</text>
<text x="32.7" y="113.6" transform="rotate(-90 32.7 113.6)">40</text>
<text x="103.6" y="110.8" transform="rotate(-90 103.6 110.8)">44</text>
<text x="114" y="113.4" transform="rotate(-90 114 113.4)">25</text>
<text x="218.7" y="111.2" transform="rotate(-90 218.7 111.2)">42</text>
<text x="269.8" y="109.4" transform="rotate(-90 269.8 109.4)">3-60</text>
<text x="108.7" y="114.9" transform="rotate(-90 108.7 114.9)">40 ±0.03</text>
<text x="162" y="115.1" transform="rotate(-90 162 115.1)">6-5 ±0.02</text>
<text x="50.4" y="125.4">21</text>
<text x="143.7" y="121.8">12-R3</text>
<text x="50.4" y="129.5">25</text>
<text x="115.1" y="128.4" transform="rotate(-90 115.1 128.4)">6-3</text>
<text x="136.4" y="128.4">6-12</text>
<text x="109.4" y="141.3">R37.50</text>
<text x="136.1" y="150.3">6-120°</text>
</g>
<text font-size="2.2" x="138.4" y="176.9" transform="rotate(-30 138.4 176.9)">3-60 ±0.03</text>
<g font-size="2">
<text x="116.2" y="22.6">0.015</text>
<text x="123.3" y="22.6">B</text>
<text x="112.2" y="27.4">0.015</text>
<text x="119.2" y="27.4">B</text>
<text x="144.1" y="87.1">3.2</text>
<text x="68.5" y="107">3.2</text>
<text x="70.4" y="127.5">0.015</text>
<text x="77.5" y="127.5">B</text>
</g>
<g font-size="1.6">
<text x="31.9" y="11.7">1</text>
<text x="64.9" y="11.7">2</text>
<text x="98.1" y="11.7">3</text>
<text x="131.3" y="11.7">4</text>
<text x="164.5" y="11.7">5</text>
<text x="197.7" y="11.7">6</text>
<text x="231" y="11.7">7</text>
<text x="264.2" y="11.7">8</text>
<text x="13.4" y="22.3">A</text>
<text x="282.4" y="22.3">A</text>
<text x="13.4" y="55.6">B</text>
<text x="282.4" y="55.6">B</text>
<text x="13.4" y="88.7">C</text>
<text x="282.4" y="88.7">C</text>
<text x="13.4" y="121.9">D</text>
<text x="282.4" y="121.9">D</text>
<text x="13.4" y="155.1">E</text>
<text x="13.4" y="188.4">F</text>
<text x="31.9" y="199">1</text>
<text x="64.9" y="199">2</text>
<text x="98.1" y="199">3</text>
<text x="131.3" y="199">4</text>
</g>
<g font-size="1.4">
<text x="107.7" y="46.1" transform="rotate(-90 107.7 46.1)">+0.02</text>
<text x="109.4" y="45.2" transform="rotate(-90 109.4 45.2)">0</text>
<text x="31.1" y="110.7" transform="rotate(-90 31.1 110.7)">+0.05</text>
<text x="32.8" y="109.8" transform="rotate(-90 32.8 109.8)">0</text>
<text x="112.4" y="110.4" transform="rotate(-90 112.4 110.4)">+0.05</text>
<text x="114" y="110.4" transform="rotate(-90 114 110.4)">+0.02</text>
<text x="53.3" y="123.6">+0.05</text>
<text x="54.2" y="125.3">0</text>
<text x="113.5" y="123.8" transform="rotate(-90 113.5 123.8)">0</text>
<text x="115.2" y="124.4" transform="rotate(-90 115.2 124.4)">-0.03</text>
<text x="53.6" y="129.3">-0.02</text>
<text x="54.2" y="127.7">0</text>
<text x="141.5" y="128.3">+0.02</text>
<text x="141.5" y="126.6">+0.05</text>
</g>
</svg>
